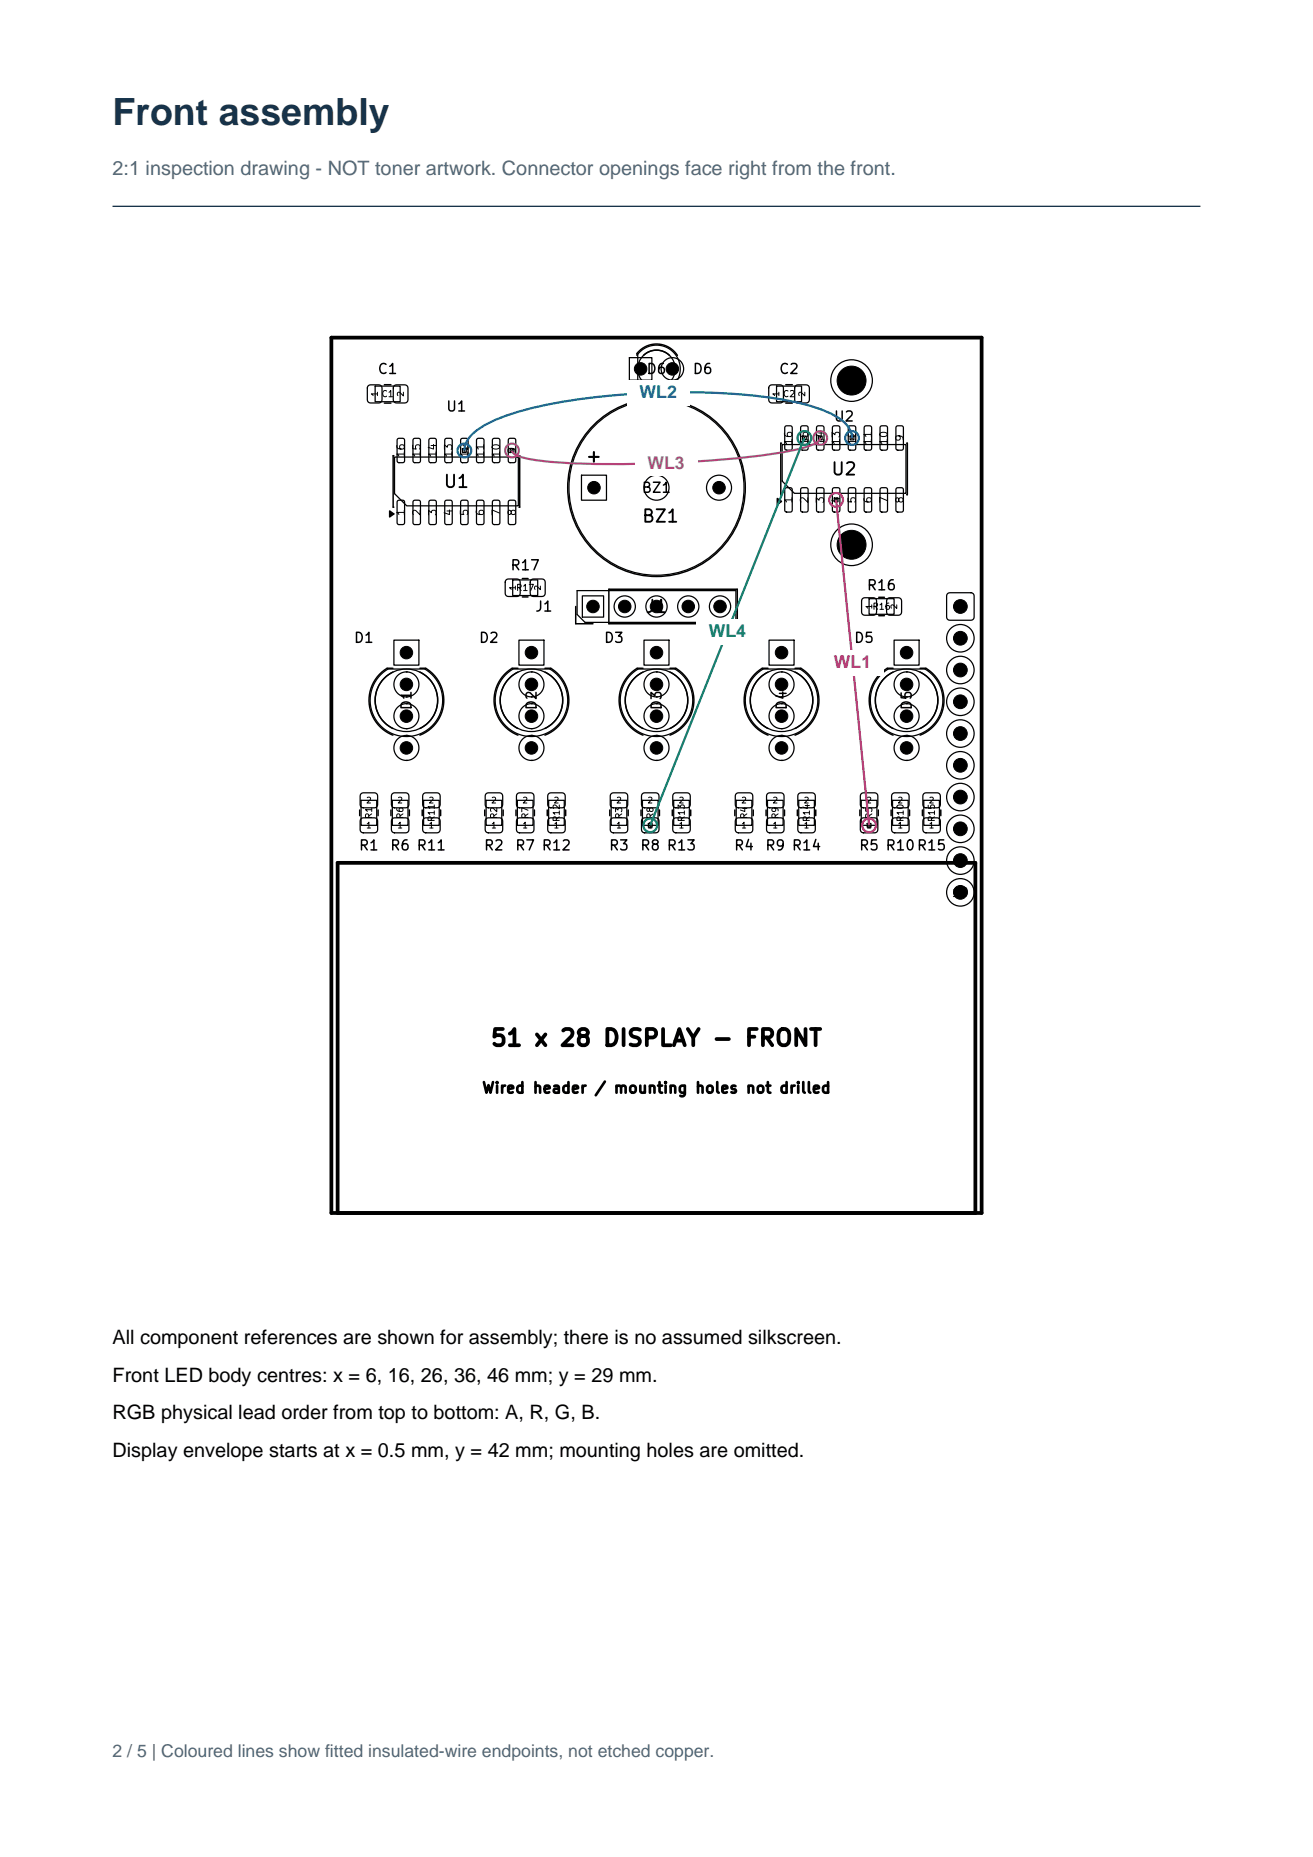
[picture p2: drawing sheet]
<svg xmlns="http://www.w3.org/2000/svg" width="210mm" height="297mm" viewBox="0 0 210 297" stroke-linecap="round" stroke-linejoin="round" font-family="sans-serif">
<path d="M18 33h174" fill="none" stroke="#17334a" stroke-width=".21"/>
<g fill="none" stroke="#000" stroke-width=".2">
<path d="M100.7 57.2h3.6v3.6h-3.6zM102.4 56.2a3.8 3.8 0 0 1 5.5 .3 3.8 3.8 0 0 1-.5 5.4 3.8 3.8 0 0 1-5.4-.6v-4.6zM58.9 61.7l.4-.1h1.3a.5 .5 0 0 1 .5 .5v1.8a.5 .5 0 0 1-.5 .5h-1.3a.5 .5 0 0 1-.6-.5v-1.8zM60 61.7h4v2.6h-4zM63 61.7l.4-.1h1.3a.5 .5 0 0 1 .6 .5v1.8a.5 .5 0 0 1-.6 .5h-1.3a.5 .5 0 0 1-.5-.5v-1.8zM63.1 73.1h19.8v7.8h-17.8l-2-1.9zM63.6 70.2l.8-.1 .3 .2v3.4l-.2 .3h-.7l-.3-.2v-3.4zM66.1 70.2l.8-.1 .3 .2 .1 3.4-.2 .3h-.7l-.3-.2-.1-3.4zM68.7 70.2l.8-.1 .3 .2v3.4l-.2 .3h-.7l-.3-.2v-3.4zM71.2 70.2l.8-.1 .3 .2v3.4l-.2 .3h-.7l-.2-.2-.1-3.4zM73.8 70.2l.8-.1 .2 .2 .1 3.4-.2 .3h-.7l-.3-.2v-3.4zM74 71.7h.6v.6h-.6z"/>
<path d="M76.3 70.2l.8-.1 .3 .2v3.4l-.2 .3h-.7l-.3-.2v-3.4zM78.8 70.2l.8-.1 .3 .2 .1 3.4-.2 .3h-.7l-.3-.2-.1-3.4zM81.4 70.2l.8-.1 .3 .2v3.4l-.2 .3h-.7l-.3-.2v-3.4zM81.6 71.7h.6v.6h-.6zM93 76h4v4h-4zM123.1 61.7l.3-.1h1.4a.5 .5 0 0 1 .5 .5v1.8a.5 .5 0 0 1-.5 .5h-1.4a.5 .5 0 0 1-.5-.5v-1.8zM124.2 61.7h4v2.6h-4zM125.1 71.1h19.8v7.8h-17.9l-1.9-1.9zM125.6 78.1l.8-.1 .3 .2v3.4l-.2 .3h-.7l-.3-.2v-3.4zM125.6 68.2l.8-.1 .3 .2v3.4l-.2 .3h-.7l-.3-.2v-3.4zM127.2 61.7l.4-.1h1.3a.5 .5 0 0 1 .6 .5v1.8a.5 .5 0 0 1-.6 .5h-1.3a.5 .5 0 0 1-.5-.5v-1.8zM128.1 78.1l.8-.1 .3 .2 .1 3.4-.2 .3h-.8l-.2-.2v-3.4z"/>
<path d="M128.1 68.2l.8-.1 .3 .2 .1 3.4-.2 .3h-.8l-.2-.2v-3.4zM128.3 69.7h.6v.6h-.6zM130.7 78.1l.8-.1 .3 .2v3.4l-.2 .3h-.7l-.3-.2v-3.4zM130.7 68.2l.8-.1 .3 .2v3.4l-.2 .3h-.7l-.3-.2v-3.4zM130.9 69.7h.6v.6h-.6zM133.2 78.1l.8-.1 .3 .2v3.4l-.2 .3h-.7l-.2-.2-.1-3.4zM133.2 68.2l.8-.1 .3 .2v3.4l-.2 .3h-.7l-.2-.2-.1-3.4zM133.4 79.7h.6v.6h-.6zM135.8 78.1l.8-.1 .2 .2 .1 3.4-.2 .3h-.7l-.3-.2v-3.4zM135.8 68.2l.8-.1 .2 .2 .1 3.4-.2 .3h-.7l-.3-.2v-3.4zM136 69.7h.6v.6h-.6zM138.3 78.1l.8-.1 .3 .2v3.4l-.2 .3h-.7l-.3-.2v-3.4z"/>
<path d="M138.3 68.2l.8-.1 .3 .2v3.4l-.2 .3h-.7l-.3-.2v-3.4zM140.8 78.1l.8-.1 .3 .2 .1 3.4-.2 .3h-.8l-.2-.2v-3.4zM140.8 68.2l.8-.1 .3 .2 .1 3.4-.2 .3h-.8l-.2-.2v-3.4zM143.4 78.1l.8-.1 .3 .2v3.4l-.2 .3h-.7l-.3-.2v-3.4zM143.4 68.2l.8-.1 .3 .2v3.4l-.2 .3h-.7l-.3-.2v-3.4zM63.6 80.1l.8-.1 .3 .2v3.4l-.2 .3h-.7l-.3-.2v-3.4zM66.1 80.1l.8-.1 .3 .2 .1 3.4-.2 .3h-.7l-.3-.2-.1-3.4zM68.7 80.1l.8-.1 .3 .2v3.4l-.2 .3h-.7l-.3-.2v-3.4zM71.2 80.1l.8-.1 .3 .2v3.4l-.2 .3h-.7l-.2-.2-.1-3.4zM73.8 80.1l.8-.1 .2 .2 .1 3.4-.2 .3h-.7l-.3-.2v-3.4zM76.3 80.1l.8-.1 .3 .2v3.4l-.2 .3h-.7l-.3-.2v-3.4zM78.8 80.1l.8-.1 .3 .2 .1 3.4-.2 .3h-.7l-.3-.2-.1-3.4z"/>
<path d="M80.9 92.7l.4-.1h1.4a.5 .5 0 0 1 .5 .5v1.8a.5 .5 0 0 1-.5 .5h-1.4a.5 .5 0 0 1-.5-.5v-1.8zM81.4 80.1l.8-.1 .3 .2v3.4l-.2 .3h-.7l-.3-.2v-3.4zM82 92.8h4v2.4h-4zM84.9 92.7l.4-.1h1.4a.5 .5 0 0 1 .5 .5v1.8a.5 .5 0 0 1-.5 .5h-1.4a.5 .5 0 0 1-.5-.5v-1.8zM92.3 94.5h25.4v5h-24.1l-1.3-1.2zM93.1 95.3h3.4v3.4h-3.4zM137.9 95.7l.4-.1h1.4a.5 .5 0 0 1 .5 .5v1.8a.5 .5 0 0 1-.5 .5h-1.4a.5 .5 0 0 1-.5-.5v-1.8zM139 95.7h4v2.6h-4zM141.9 95.7l.4-.1h1.4a.5 .5 0 0 1 .5 .5v1.8a.5 .5 0 0 1-.5 .5h-1.4a.5 .5 0 0 1-.5-.5v-1.8zM151.5 94.9l.4-.1h3.4a.5 .5 0 0 1 .5 .5v3.4a.5 .5 0 0 1-.5 .5h-3.4a.5 .5 0 0 1-.5-.5v-3.4zM60.9 107.9l1.2-.9h5.8a5.8 5.8 0 0 1 1.8 8.3 5.8 5.8 0 0 1-8.4 1.2 5.8 5.8 0 0 1-.4-8.6zM63 102.4h4v4h-4z"/>
<path d="M65 117.6a2 2 0 0 0-2 2 2 2 0 0 0 2 2M65 117.6a2 2 0 0 1 2 2 2 2 0 0 1-2 2M65 112.5a2 2 0 0 0-2 2 2 2 0 0 0 2 2M65 112.5a2 2 0 0 1 2 2 2 2 0 0 1-2 2M65 107.5a2 2 0 0 0-2 2 2 2 0 0 0 2 2M65 107.5a2 2 0 0 1 2 2 2 2 0 0 1-2 2M65 117.6h.1M65 112.5h.1M65 116.5h.1M65 107.5h.1M65 111.5h.1M80.9 107.9l1.2-.9h5.8a5.8 5.8 0 0 1 1.8 8.3 5.8 5.8 0 0 1-8.4 1.2 5.8 5.8 0 0 1-.4-8.6z"/>
<path d="M83 102.4h4v4h-4zM85 117.6h.1M85 112.5h.1M85 116.5h.1M85 107.5h.1M85 111.5h.1M85 117.6a2 2 0 0 0-2 2 2 2 0 0 0 2 2M85 117.6a2 2 0 0 1 2 2 2 2 0 0 1-2 2M85 112.5a2 2 0 0 0-2 2 2 2 0 0 0 2 2M85 112.5a2 2 0 0 1 2 2 2 2 0 0 1-2 2M85 107.5a2 2 0 0 0-2 2 2 2 0 0 0 2 2M85 107.5a2 2 0 0 1 2 2 2 2 0 0 1-2 2"/>
<path d="M100.9 107.9l1.2-.9h5.8a5.8 5.8 0 0 1 1.8 8.3 5.8 5.8 0 0 1-8.4 1.2 5.8 5.8 0 0 1-.4-8.6zM103 102.4h4v4h-4zM105 117.6h.1M105 112.5h.1M105 116.5h.1M105 107.5h.1M105 111.5h.1M105 117.6a2 2 0 0 0-2 2 2 2 0 0 0 2 2M105 117.6a2 2 0 0 1 2 2 2 2 0 0 1-2 2M105 112.5a2 2 0 0 0-2 2 2 2 0 0 0 2 2M105 112.5a2 2 0 0 1 2 2 2 2 0 0 1-2 2M105 107.5a2 2 0 0 0-2 2 2 2 0 0 0 2 2"/>
<path d="M105 107.5a2 2 0 0 1 2 2 2 2 0 0 1-2 2M120.9 107.9l1.2-.9h5.8a5.8 5.8 0 0 1 1.8 8.3 5.8 5.8 0 0 1-8.4 1.2 5.8 5.8 0 0 1-.4-8.6zM123 102.4h4v4h-4zM125 117.6h.1M125 112.5h.1M125 116.5h.1M125 107.5h.1M125 111.5h.1M125 117.6a2 2 0 0 0-2 2 2 2 0 0 0 2 2M125 117.6a2 2 0 0 1 2 2 2 2 0 0 1-2 2M125 112.5a2 2 0 0 0-2 2 2 2 0 0 0 2 2M125 112.5a2 2 0 0 1 2 2 2 2 0 0 1-2 2"/>
<path d="M125 107.5a2 2 0 0 0-2 2 2 2 0 0 0 2 2M125 107.5a2 2 0 0 1 2 2 2 2 0 0 1-2 2M140.9 107.9l1.2-.9h5.8a5.8 5.8 0 0 1 1.8 8.3 5.8 5.8 0 0 1-8.4 1.2 5.8 5.8 0 0 1-.4-8.6zM143 102.4h4v4h-4zM145 117.6h.1M145 112.5h.1M145 116.5h.1M145 107.5h.1M145 111.5h.1M145 117.6a2 2 0 0 0-2 2 2 2 0 0 0 2 2M145 117.6a2 2 0 0 1 2 2 2 2 0 0 1-2 2M145 112.5a2 2 0 0 0-2 2 2 2 0 0 0 2 2"/>
<path d="M145 112.5a2 2 0 0 1 2 2 2 2 0 0 1-2 2M145 107.5a2 2 0 0 0-2 2 2 2 0 0 0 2 2M145 107.5a2 2 0 0 1 2 2 2 2 0 0 1-2 2M57.7 130.9l.4-.1h1.8a.5 .5 0 0 1 .5 .5v1.4a.5 .5 0 0 1-.5 .5h-1.8a.5 .5 0 0 1-.5-.5v-1.4zM57.7 126.9l.4-.1h1.8a.5 .5 0 0 1 .5 .5v1.4a.5 .5 0 0 1-.5 .5h-1.8a.5 .5 0 0 1-.5-.5v-1.4zM57.8 128h2.4v4h-2.4zM62.7 130.9l.4-.1h1.8a.5 .5 0 0 1 .5 .5v1.4a.5 .5 0 0 1-.5 .5h-1.8a.5 .5 0 0 1-.5-.5v-1.4zM62.7 126.9l.4-.1h1.8a.5 .5 0 0 1 .5 .5v1.4a.5 .5 0 0 1-.5 .5h-1.8a.5 .5 0 0 1-.5-.5v-1.4zM62.7 128h2.6v4h-2.6zM65 121.6h.1M67.7 130.9l.4-.1h1.8a.5 .5 0 0 1 .5 .5v1.4a.5 .5 0 0 1-.5 .5h-1.8a.5 .5 0 0 1-.5-.5v-1.4zM67.7 126.9l.4-.1h1.8a.5 .5 0 0 1 .5 .5v1.4a.5 .5 0 0 1-.5 .5h-1.8a.5 .5 0 0 1-.5-.5v-1.4z"/>
<path d="M67.8 128h2.4v4h-2.4zM77.7 130.9l.4-.1h1.8a.5 .5 0 0 1 .5 .5v1.4a.5 .5 0 0 1-.5 .5h-1.8a.5 .5 0 0 1-.5-.5v-1.4zM77.7 126.9l.4-.1h1.8a.5 .5 0 0 1 .5 .5v1.4a.5 .5 0 0 1-.5 .5h-1.8a.5 .5 0 0 1-.5-.5v-1.4zM77.8 128h2.4v4h-2.4zM82.7 130.9l.4-.1h1.8a.5 .5 0 0 1 .5 .5v1.4a.5 .5 0 0 1-.5 .5h-1.8a.5 .5 0 0 1-.5-.5v-1.4zM82.7 126.9l.4-.1h1.8a.5 .5 0 0 1 .5 .5v1.4a.5 .5 0 0 1-.5 .5h-1.8a.5 .5 0 0 1-.5-.5v-1.4zM82.7 128h2.6v4h-2.6zM85 121.6h.1M87.7 130.9l.4-.1h1.8a.5 .5 0 0 1 .5 .5v1.4a.5 .5 0 0 1-.5 .5h-1.8a.5 .5 0 0 1-.5-.5v-1.4zM87.7 126.9l.4-.1h1.8a.5 .5 0 0 1 .5 .5v1.4a.5 .5 0 0 1-.5 .5h-1.8a.5 .5 0 0 1-.5-.5v-1.4zM87.8 128h2.4v4h-2.4zM97.7 130.9l.4-.1h1.8a.5 .5 0 0 1 .5 .5v1.4a.5 .5 0 0 1-.5 .5h-1.8a.5 .5 0 0 1-.5-.5v-1.4z"/>
<path d="M97.7 126.9l.4-.1h1.8a.5 .5 0 0 1 .5 .5v1.4a.5 .5 0 0 1-.5 .5h-1.8a.5 .5 0 0 1-.5-.5v-1.4zM97.8 128h2.4v4h-2.4zM102.7 130.9l.4-.1h1.8a.5 .5 0 0 1 .5 .5v1.4a.5 .5 0 0 1-.5 .5h-1.8a.5 .5 0 0 1-.5-.5v-1.4zM102.7 126.9l.4-.1h1.8a.5 .5 0 0 1 .5 .5v1.4a.5 .5 0 0 1-.5 .5h-1.8a.5 .5 0 0 1-.5-.5v-1.4zM102.7 128h2.6v4h-2.6zM103.7 131.7h.6v.6h-.6zM105 121.6h.1M107.7 130.9l.4-.1h1.8a.5 .5 0 0 1 .5 .5v1.4a.5 .5 0 0 1-.5 .5h-1.8a.5 .5 0 0 1-.5-.5v-1.4zM107.7 126.9l.4-.1h1.8a.5 .5 0 0 1 .5 .5v1.4a.5 .5 0 0 1-.5 .5h-1.8a.5 .5 0 0 1-.5-.5v-1.4zM107.8 128h2.4v4h-2.4zM117.7 130.9l.4-.1h1.8a.5 .5 0 0 1 .5 .5v1.4a.5 .5 0 0 1-.5 .5h-1.8a.5 .5 0 0 1-.5-.5v-1.4zM117.7 126.9l.4-.1h1.8a.5 .5 0 0 1 .5 .5v1.4a.5 .5 0 0 1-.5 .5h-1.8a.5 .5 0 0 1-.5-.5v-1.4z"/>
<path d="M117.7 128h2.5v4h-2.5zM122.7 130.9l.4-.1h1.8a.5 .5 0 0 1 .5 .5v1.4a.5 .5 0 0 1-.5 .5h-1.8a.5 .5 0 0 1-.5-.5v-1.4zM122.7 126.9l.4-.1h1.8a.5 .5 0 0 1 .5 .5v1.4a.5 .5 0 0 1-.5 .5h-1.8a.5 .5 0 0 1-.5-.5v-1.4zM122.8 128h2.5v4h-2.5zM125 121.6h.1M127.7 130.9l.4-.1h1.8a.5 .5 0 0 1 .5 .5v1.4a.5 .5 0 0 1-.5 .5h-1.8a.5 .5 0 0 1-.5-.5v-1.4zM127.7 126.9l.4-.1h1.8a.5 .5 0 0 1 .5 .5v1.4a.5 .5 0 0 1-.5 .5h-1.8a.5 .5 0 0 1-.5-.5v-1.4zM127.7 128h2.5v4h-2.5zM137.7 130.9l.4-.1h1.8a.5 .5 0 0 1 .5 .5v1.4a.5 .5 0 0 1-.5 .5h-1.8a.5 .5 0 0 1-.5-.5v-1.4zM137.7 126.9l.4-.1h1.8a.5 .5 0 0 1 .5 .5v1.4a.5 .5 0 0 1-.5 .5h-1.8a.5 .5 0 0 1-.5-.5v-1.4zM137.7 128h2.5v4h-2.5zM138.7 131.7h.6v.6h-.6z"/>
<path d="M142.7 130.9l.4-.1h1.8a.5 .5 0 0 1 .5 .5v1.4a.5 .5 0 0 1-.5 .5h-1.8a.5 .5 0 0 1-.5-.5v-1.4zM142.7 126.9l.4-.1h1.8a.5 .5 0 0 1 .5 .5v1.4a.5 .5 0 0 1-.5 .5h-1.8a.5 .5 0 0 1-.5-.5v-1.4zM142.8 128h2.5v4h-2.5zM145 121.6h.1M147.7 130.9l.4-.1h1.8a.5 .5 0 0 1 .5 .5v1.4a.5 .5 0 0 1-.5 .5h-1.8a.5 .5 0 0 1-.5-.5v-1.4zM147.7 126.9l.4-.1h1.8a.5 .5 0 0 1 .5 .5v1.4a.5 .5 0 0 1-.5 .5h-1.8a.5 .5 0 0 1-.5-.5v-1.4zM147.7 128h2.5v4h-2.5z"/>
<circle cx="105" cy="59" r="3"/>
<circle cx="107.5" cy="59" r="1.8"/>
<circle cx="105" cy="78" r="14"/>
<circle cx="105" cy="78" r="2"/>
<circle cx="115" cy="78" r="2"/>
<circle cx="136.2" cy="60.9" r="3.3"/>
<circle cx="99.9" cy="97" r="1.7"/>
<circle cx="105" cy="97" r="1.7"/>
<circle cx="110.1" cy="97" r="1.7"/>
<circle cx="115.2" cy="97" r="1.7"/>
<circle cx="136.2" cy="87.1" r="3.3"/>
<circle cx="65" cy="112" r="5"/>
<circle cx="85" cy="112" r="5"/>
<circle cx="105" cy="112" r="5"/>
<circle cx="125" cy="112" r="5"/>
<circle cx="145" cy="112" r="5"/>
<circle cx="153.6" cy="117.3" r="2.2"/>
<circle cx="153.6" cy="102.1" r="2.2"/>
<circle cx="153.6" cy="107.2" r="2.2"/>
<circle cx="153.6" cy="112.2" r="2.2"/>
<circle cx="153.6" cy="132.6" r="2.2"/>
<circle cx="153.6" cy="137.6" r="2.2"/>
<circle cx="153.6" cy="122.4" r="2.2"/>
<circle cx="153.6" cy="127.5" r="2.2"/>
<circle cx="153.6" cy="142.7" r="2.2"/>
</g>
<g fill="none" stroke="#000" stroke-width=".24">
<path d="M101.9 56.8a1.46 1.46 0 0 1 .9-1.1 4 4 0 0 1 5.5 1.1M102.9 56.8a3 3 0 0 1 4.2 0M61.5 61.5h1M61.5 64.5h1M63 72.9h-.1v8.2h.1M83 72.9h.1v8.2h-.1M101.9 61.2v.3a4 4 0 0 0 6.4-.3M102.9 61.2a3 3 0 0 0 4.2 0M124.3 79.7l.7 .5-.7 .5zM125 70.9h-.1v8.2h.1M125.7 61.5h1M125.7 64.5h1"/>
<path d="M145 70.9h.1v8.2h-.1M62.3 81.7l.7 .5-.7 .5zM83.5 92.5h1M83.5 95.5h1M92.1 97v2.8h2.7M97.4 94.2h20.5v5.6h-20.5zM140.5 95.5h1M140.5 98.5h1M62.8 107.5a5 5 0 0 0-2.8 4.5 5 5 0 0 0 2.8 4.5M62.8 106.9h-.9a6 6 0 0 0-2.9 5.6 6 6 0 0 0 3.8 5.1M67.2 107.5a5 5 0 0 1 2.8 4.5 5 5 0 0 1-2.8 4.5M67.2 106.9a2.35 2.35 0 0 1 2.3 1.2 6 6 0 0 1-2.3 9.5"/>
<path d="M82.8 106.9h-.9a6 6 0 0 0-2.9 5.6 6 6 0 0 0 3.8 5.1M82.8 107.5a5 5 0 0 0-2.8 4.5 5 5 0 0 0 2.8 4.5M87.2 107.5a5 5 0 0 1 2.8 4.5 5 5 0 0 1-2.8 4.5M87.2 106.9a2.35 2.35 0 0 1 2.3 1.2 6 6 0 0 1-2.3 9.5M102.8 106.9h-.9a6 6 0 0 0-2.9 5.6 6 6 0 0 0 3.8 5.1M102.8 107.5a5 5 0 0 0-2.8 4.5 5 5 0 0 0 2.8 4.5M107.2 106.9a2.35 2.35 0 0 1 2.3 1.2 6 6 0 0 1-2.3 9.5M107.2 107.5a5 5 0 0 1 2.8 4.5 5 5 0 0 1-2.8 4.5M122.8 106.9h-.9a6 6 0 0 0-2.9 5.6 6 6 0 0 0 3.8 5.1M122.8 107.5a5 5 0 0 0-2.8 4.5 5 5 0 0 0 2.8 4.5M127.2 106.9a2.35 2.35 0 0 1 2.3 1.2 6 6 0 0 1-2.3 9.5M127.2 107.5a5 5 0 0 1 2.8 4.5 5 5 0 0 1-2.8 4.5"/>
<path d="M142.8 106.9h-.9a6 6 0 0 0-2.9 5.6 6 6 0 0 0 3.8 5.1M142.8 107.5a5 5 0 0 0-2.8 4.5 5 5 0 0 0 2.8 4.5M147.2 106.9a2.35 2.35 0 0 1 2.3 1.2 6 6 0 0 1-2.3 9.5M147.2 107.5a5 5 0 0 1 2.8 4.5 5 5 0 0 1-2.8 4.5M57.5 129.5v1M60.5 129.5v1M62.5 129.5v1M65.5 129.5v1M67.5 129.5v1M70.5 129.5v1M77.5 129.5v1M80.5 129.5v1"/>
<path d="M82.5 129.5v1M85.5 129.5v1M87.5 129.5v1M90.5 129.5v1M97.5 129.5v1M100.5 129.5v1M102.5 129.5v1M105.5 129.5v1M107.5 129.5v1M110.5 129.5v1M117.5 129.5v1M120.5 129.5v1"/>
<path d="M122.5 129.5v1M125.5 129.5v1M127.5 129.5v1M130.5 129.5v1M137.5 129.5v1M140.5 129.5v1M142.5 129.5v1M145.5 129.5v1M147.5 129.5v1M150.5 129.5v1"/>
<circle cx="105" cy="78" r="14.2"/>
</g>
<path d="M62.3 81.7l.7 .5-.7 .5zM124.3 79.7l.7 .5-.7 .5z" fill="#000"/>
<path d="M53 54h104v140h-104zM54 194v-56h102v56" fill="none" stroke="#000" stroke-width=".6"/>
<g fill="#000" stroke="#000" stroke-width=".16">
<circle cx="102.5" cy="59" r="1"/>
<circle cx="107.5" cy="59" r="1"/>
<circle cx="95" cy="78" r="1"/>
<circle cx="115" cy="78" r="1"/>
<circle cx="136.2" cy="60.9" r="2.31"/>
<circle cx="94.8" cy="97" r="1"/>
<circle cx="99.9" cy="97" r="1"/>
<circle cx="105" cy="97" r="1"/>
<circle cx="110.1" cy="97" r="1"/>
<circle cx="115.2" cy="97" r="1"/>
<circle cx="136.2" cy="87.1" r="2.31"/>
<circle cx="153.6" cy="97" r="1.1"/>
<circle cx="65" cy="109.5" r="1"/>
<circle cx="65" cy="104.4" r="1"/>
<circle cx="65" cy="114.5" r="1"/>
<circle cx="65" cy="119.6" r="1"/>
<circle cx="85" cy="119.6" r="1"/>
<circle cx="85" cy="104.4" r="1"/>
<circle cx="85" cy="109.5" r="1"/>
<circle cx="85" cy="114.5" r="1"/>
<circle cx="105" cy="109.5" r="1"/>
<circle cx="105" cy="114.5" r="1"/>
<circle cx="105" cy="119.6" r="1"/>
<circle cx="105" cy="104.4" r="1"/>
<circle cx="125" cy="104.4" r="1"/>
<circle cx="125" cy="114.5" r="1"/>
<circle cx="125" cy="119.6" r="1"/>
<circle cx="125" cy="109.5" r="1"/>
<circle cx="145" cy="104.4" r="1"/>
<circle cx="145" cy="109.5" r="1"/>
<circle cx="145" cy="119.6" r="1"/>
<circle cx="145" cy="114.5" r="1"/>
<circle cx="153.6" cy="107.2" r="1.1"/>
<circle cx="153.6" cy="102.1" r="1.1"/>
<circle cx="153.6" cy="112.2" r="1.1"/>
<circle cx="153.6" cy="117.3" r="1.1"/>
<circle cx="153.6" cy="127.5" r="1.1"/>
<circle cx="153.6" cy="132.6" r="1.1"/>
<circle cx="153.6" cy="137.6" r="1.1"/>
<circle cx="153.6" cy="122.4" r="1.1"/>
<circle cx="153.6" cy="142.7" r="1.1"/>
</g>
<g fill="none" stroke="#d73a49" stroke-width=".35">
<path d="M133.7 80l5.3 52"/>
<circle cx="133.7" cy="79.9" r="1.1"/>
<circle cx="139" cy="132" r="1.1"/>
</g>
<path d="M131.4 104h10v4h-10z" fill-rule="evenodd" fill="#fff"/>
<g fill="none" stroke="#06a" stroke-width=".35">
<path d="M136.3 70.1l-.3-1.4-.9-1.1a18.5 18.5 0 0 0-8.5-3.4 110.1 110.1 0 0 0-32.7-.5 58.3 58.3 0 0 0-15 3.6l-2 1.1-1.4 1.1-.9 1.2-.3 1.4"/>
<circle cx="74.3" cy="72" r="1.1"/>
<circle cx="136.3" cy="70" r="1.1"/>
</g>
<path d="M100.3 60.8h10v4h-10z" fill-rule="evenodd" fill="#fff"/>
<g fill="none" stroke="#8e44ad" stroke-width=".35">
<path d="M131.2 70.1l-.3 .5a14 14 0 0 1-5.7 1.7 182.6 182.6 0 0 1-37.3 1.5 13.2 13.2 0 0 1-5.7-1.3l-.3-.4"/>
<circle cx="81.9" cy="72" r="1.1"/>
<circle cx="131.2" cy="70" r="1.1"/>
</g>
<path d="M101.5 72h10v4h-10z" fill-rule="evenodd" fill="#fff"/>
<g fill="none" stroke="#008060" stroke-width=".35">
<path d="M128.7 70.1l-24.7 61.9"/>
<circle cx="128.6" cy="70" r="1.1"/>
<circle cx="104" cy="132" r="1.1"/>
</g>
<path d="M111.3 99h10v4h-10z" fill-rule="evenodd" fill="#fff"/>
<text font-size="6" fill="#17334a" x="18" y="20">Front assembly</text>
<text font-size="3.2" fill="#526574" x="18" y="28">2:1 inspection drawing - NOT toner artwork. Connector openings face right from the front.</text>
<g font-size="3.2">
<text x="18" y="215">All component references are shown for assembly; there is no assumed silkscreen.</text>
<text x="18" y="221">Front LED body centres: x = 6, 16, 26, 36, 46 mm; y = 29 mm.</text>
<text x="18" y="227">RGB physical lead order from top to bottom: A, R, G, B.</text>
<text x="18" y="233">Display envelope starts at x = 0.5 mm, y = 42 mm; mounting holes are omitted.</text>
</g>
<text font-size="2.8" fill="#06a" x="102.3" y="63.7">WL2</text>
<text font-size="2.8" fill="#8e44ad" x="103.6" y="74.9">WL3</text>
<text font-size="2.8" fill="#008060" x="113.3" y="101.9">WL4</text>
<text font-size="2.8" fill="#d73a49" x="133.4" y="106.9">WL1</text>
<text font-size="2.8" fill="#526574" x="18" y="281">2 / 5 | Coloured lines show fitted insulated-wire endpoints, not etched copper.</text>
<text font-size="2.6" x="78.3" y="168">51 x 28 DISPLAY - FRONT</text>
<g font-size="2.2">
<text x="133.8" y="62.6">SH</text>
<text x="133.8" y="88.8">SH</text>
</g>
<g font-size="2">
<text x="93.5" y="74.4">+</text>
<text x="132.8" y="76.5">U2</text>
<text x="70.8" y="78.5">U1</text>
<text x="102.5" y="84.1">BZ1</text>
<text x="103.1" y="98.5">J1</text>
</g>
<text font-size="1.7" x="77" y="175.3">Wired header / mounting holes not drilled</text>
<g font-size="1.6">
<text x="60.3" y="60.2">C1</text>
<text x="103.3" y="60.2">D6</text>
<text x="110.7" y="60.2">D6</text>
<text x="124.5" y="60.2">C2</text>
<text x="71.2" y="66.2">U1</text>
<text x="133.2" y="67.8">U2</text>
<text x="102.5" y="79.2">BZ1</text>
<text x="81.5" y="91.6">R17</text>
<text x="138.5" y="94.8">R16</text>
<text x="85.5" y="98.2">J1</text>
<text x="56.5" y="103.2">D1</text>
<text x="76.5" y="103.2">D2</text>
<text x="96.5" y="103.2">D3</text>
<text x="116.5" y="103.2">D4</text>
<text x="136.5" y="103.2">D5</text>
<text x="66.2" y="113.7" transform="rotate(-90 66.2 113.7)">D1</text>
<text x="86.2" y="113.7" transform="rotate(-90 86.2 113.7)">D2</text>
<text x="106.2" y="113.7" transform="rotate(-90 106.2 113.7)">D3</text>
<text x="126.2" y="113.7" transform="rotate(-90 126.2 113.7)">D4</text>
<text x="146.2" y="113.7" transform="rotate(-90 146.2 113.7)">D5</text>
<text x="57.3" y="136.4">R1</text>
<text x="62.3" y="136.4">R6 R11</text>
<text x="77.3" y="136.4">R2</text>
<text x="82.3" y="136.4">R7 R12</text>
<text x="97.3" y="136.4">R3</text>
<text x="102.3" y="136.4">R8 R13</text>
<text x="117.3" y="136.4">R4</text>
<text x="122.3" y="136.4">R9 R14</text>
<text x="137.3" y="136.4">R5 R10R15</text>
</g>
<g font-size="1.5">
<text x="152.8" y="98.1">1</text>
<text x="152.8" y="103.2">2</text>
<text x="152.8" y="108.3">3</text>
<text x="152.8" y="113.4">4</text>
<text x="152.8" y="118.4">5</text>
<text x="152.8" y="123.5">6</text>
<text x="152.8" y="128.6">7</text>
<text x="152.8" y="133.7">8</text>
<text x="152.1" y="143.8">10</text>
<text x="152.8" y="138.8">9</text>
</g>
<g font-size="1.3">
<text x="94.2" y="79">1</text>
<text x="114.2" y="79">2</text>
<text x="64.2" y="105.4">1</text>
<text x="84.2" y="105.4">1</text>
<text x="104.2" y="105.4">1</text>
<text x="124.2" y="105.4">1</text>
<text x="144.2" y="105.4">1</text>
<text x="64.2" y="110.5">4</text>
<text x="84.2" y="110.5">4</text>
<text x="104.2" y="110.5">4</text>
<text x="124.2" y="110.5">4</text>
<text x="144.2" y="110.5">4</text>
<text x="64.2" y="115.6">3</text>
<text x="84.2" y="115.6">3</text>
<text x="104.2" y="115.6">3</text>
<text x="124.2" y="115.6">3</text>
<text x="144.2" y="115.6">3</text>
<text x="64.2" y="120.6">2</text>
<text x="84.2" y="120.6">2</text>
<text x="104.2" y="120.6">2</text>
<text x="124.2" y="120.6">2</text>
<text x="144.2" y="120.6">2</text>
</g>
<g font-size="1.2">
<text x="101.8" y="59.9">1</text>
<text x="106.8" y="59.9">2</text>
<text x="127" y="71.3" transform="rotate(-90 127 71.3)">16</text>
<text x="129.6" y="71.3" transform="rotate(-90 129.6 71.3)">15</text>
<text x="132.1" y="71.3" transform="rotate(-90 132.1 71.3)">14</text>
<text x="134.6" y="71.3" transform="rotate(-90 134.6 71.3)">13</text>
<text x="137.2" y="71.3" transform="rotate(-90 137.2 71.3)">12</text>
<text x="139.7" y="71.3" transform="rotate(-90 139.7 71.3)">11</text>
<text x="142.3" y="71.3" transform="rotate(-90 142.3 71.3)">10</text>
<text x="144.8" y="70.7" transform="rotate(-90 144.8 70.7)">9</text>
<text x="65" y="73.3" transform="rotate(-90 65 73.3)">16</text>
<text x="67.6" y="73.3" transform="rotate(-90 67.6 73.3)">15</text>
<text x="70.1" y="73.3" transform="rotate(-90 70.1 73.3)">14</text>
<text x="72.6" y="73.3" transform="rotate(-90 72.6 73.3)">13</text>
<text x="75.2" y="73.3" transform="rotate(-90 75.2 73.3)">12</text>
<text x="77.7" y="73.3" transform="rotate(-90 77.7 73.3)">11</text>
<text x="80.3" y="73.3" transform="rotate(-90 80.3 73.3)">10</text>
<text x="82.8" y="72.7" transform="rotate(-90 82.8 72.7)">9</text>
<text x="65" y="82.6" transform="rotate(-90 65 82.6)">1</text>
<text x="67.6" y="82.6" transform="rotate(-90 67.6 82.6)">2</text>
<text x="70.1" y="82.6" transform="rotate(-90 70.1 82.6)">3</text>
<text x="72.6" y="82.6" transform="rotate(-90 72.6 82.6)">4</text>
<text x="75.2" y="82.6" transform="rotate(-90 75.2 82.6)">5</text>
<text x="77.7" y="82.6" transform="rotate(-90 77.7 82.6)">6</text>
<text x="80.3" y="82.6" transform="rotate(-90 80.3 82.6)">7</text>
<text x="82.8" y="82.6" transform="rotate(-90 82.8 82.6)">8</text>
<text x="127" y="80.6" transform="rotate(-90 127 80.6)">1</text>
<text x="129.6" y="80.6" transform="rotate(-90 129.6 80.6)">2</text>
<text x="132.1" y="80.6" transform="rotate(-90 132.1 80.6)">3</text>
<text x="134.6" y="80.6" transform="rotate(-90 134.6 80.6)">4</text>
<text x="137.2" y="80.6" transform="rotate(-90 137.2 80.6)">5</text>
<text x="139.7" y="80.6" transform="rotate(-90 139.7 80.6)">6</text>
<text x="142.3" y="80.6" transform="rotate(-90 142.3 80.6)">7</text>
<text x="144.8" y="80.6" transform="rotate(-90 144.8 80.6)">8</text>
</g>
<g font-size="1.1">
<text x="94.2" y="97.9">2</text>
<text x="99.3" y="97.9">5</text>
<text x="104.3" y="97.9">1</text>
<text x="109.4" y="97.9">3</text>
<text x="114.5" y="97.9">4</text>
</g>
<g font-size="1">
<text x="60.7" y="63.6" transform="rotate(-90 60.7 63.6)">1</text>
<text x="60.9" y="63.8">C1</text>
<text x="64.8" y="63.6" transform="rotate(-90 64.8 63.6)">2</text>
<text x="124.9" y="63.6" transform="rotate(-90 124.9 63.6)">1</text>
<text x="125.1" y="63.8">C2</text>
<text x="129" y="63.6" transform="rotate(-90 129 63.6)">2</text>
<text x="82.4" y="94.8">R17</text>
<text x="139.4" y="97.8">R16</text>
<text x="59.8" y="131.1" transform="rotate(-90 59.8 131.1)">R1</text>
<text x="64.8" y="131.1" transform="rotate(-90 64.8 131.1)">R6</text>
<text x="69.8" y="131.6" transform="rotate(-90 69.8 131.6)">R11</text>
<text x="79.8" y="131.1" transform="rotate(-90 79.8 131.1)">R2</text>
<text x="84.8" y="131.1" transform="rotate(-90 84.8 131.1)">R7</text>
<text x="89.8" y="131.6" transform="rotate(-90 89.8 131.6)">R12</text>
<text x="99.8" y="131.1" transform="rotate(-90 99.8 131.1)">R3</text>
<text x="104.8" y="131.1" transform="rotate(-90 104.8 131.1)">R8</text>
<text x="109.8" y="131.6" transform="rotate(-90 109.8 131.6)">R13</text>
<text x="119.8" y="131.1" transform="rotate(-90 119.8 131.1)">R4</text>
<text x="124.8" y="131.1" transform="rotate(-90 124.8 131.1)">R9</text>
<text x="129.8" y="131.6" transform="rotate(-90 129.8 131.6)">R14</text>
<text x="139.8" y="131.1" transform="rotate(-90 139.8 131.1)">R5</text>
<text x="144.8" y="131.6" transform="rotate(-90 144.8 131.6)">R10</text>
<text x="149.8" y="131.6" transform="rotate(-90 149.8 131.6)">R15</text>
</g>
<g font-size=".9">
<text x="82.7" y="94.5" transform="rotate(-90 82.7 94.5)">1</text>
<text x="86.7" y="94.5" transform="rotate(-90 86.7 94.5)">2</text>
<text x="139.7" y="97.5" transform="rotate(-90 139.7 97.5)">1</text>
<text x="143.7" y="97.5" transform="rotate(-90 143.7 97.5)">2</text>
<text x="58.5" y="128.7">2</text>
<text x="63.5" y="128.7">2</text>
<text x="68.5" y="128.7">2</text>
<text x="78.5" y="128.7">2</text>
<text x="83.5" y="128.7">2</text>
<text x="88.5" y="128.7">2</text>
<text x="98.5" y="128.7">2</text>
<text x="103.5" y="128.7">2</text>
<text x="108.5" y="128.7">2</text>
<text x="118.5" y="128.7">2</text>
<text x="123.5" y="128.7">2</text>
<text x="128.5" y="128.7">2</text>
<text x="138.5" y="128.7">2</text>
<text x="143.5" y="128.7">2</text>
<text x="148.5" y="128.7">2</text>
<text x="58.5" y="132.7">1</text>
<text x="63.5" y="132.7">1</text>
<text x="68.5" y="132.7">1</text>
<text x="78.5" y="132.7">1</text>
<text x="83.5" y="132.7">1</text>
<text x="88.5" y="132.7">1</text>
<text x="98.5" y="132.7">1</text>
<text x="103.5" y="132.7">1</text>
<text x="108.5" y="132.7">1</text>
<text x="118.5" y="132.7">1</text>
<text x="123.5" y="132.7">1</text>
<text x="128.5" y="132.7">1</text>
<text x="138.5" y="132.7">1</text>
<text x="143.5" y="132.7">1</text>
<text x="148.5" y="132.7">1</text>
</g>
<g font-size=".2">
<text x="128.5" y="70.2">1</text>
<text x="131.1" y="70.2">1</text>
<text x="136.2" y="70.2">1</text>
<text x="74.2" y="72.2">1</text>
<text x="81.8" y="72.2">1</text>
<text x="133.6" y="80.1">1</text>
<text x="103.9" y="132.2">1</text>
<text x="138.9" y="132.2">1</text>
</g>
</svg>
